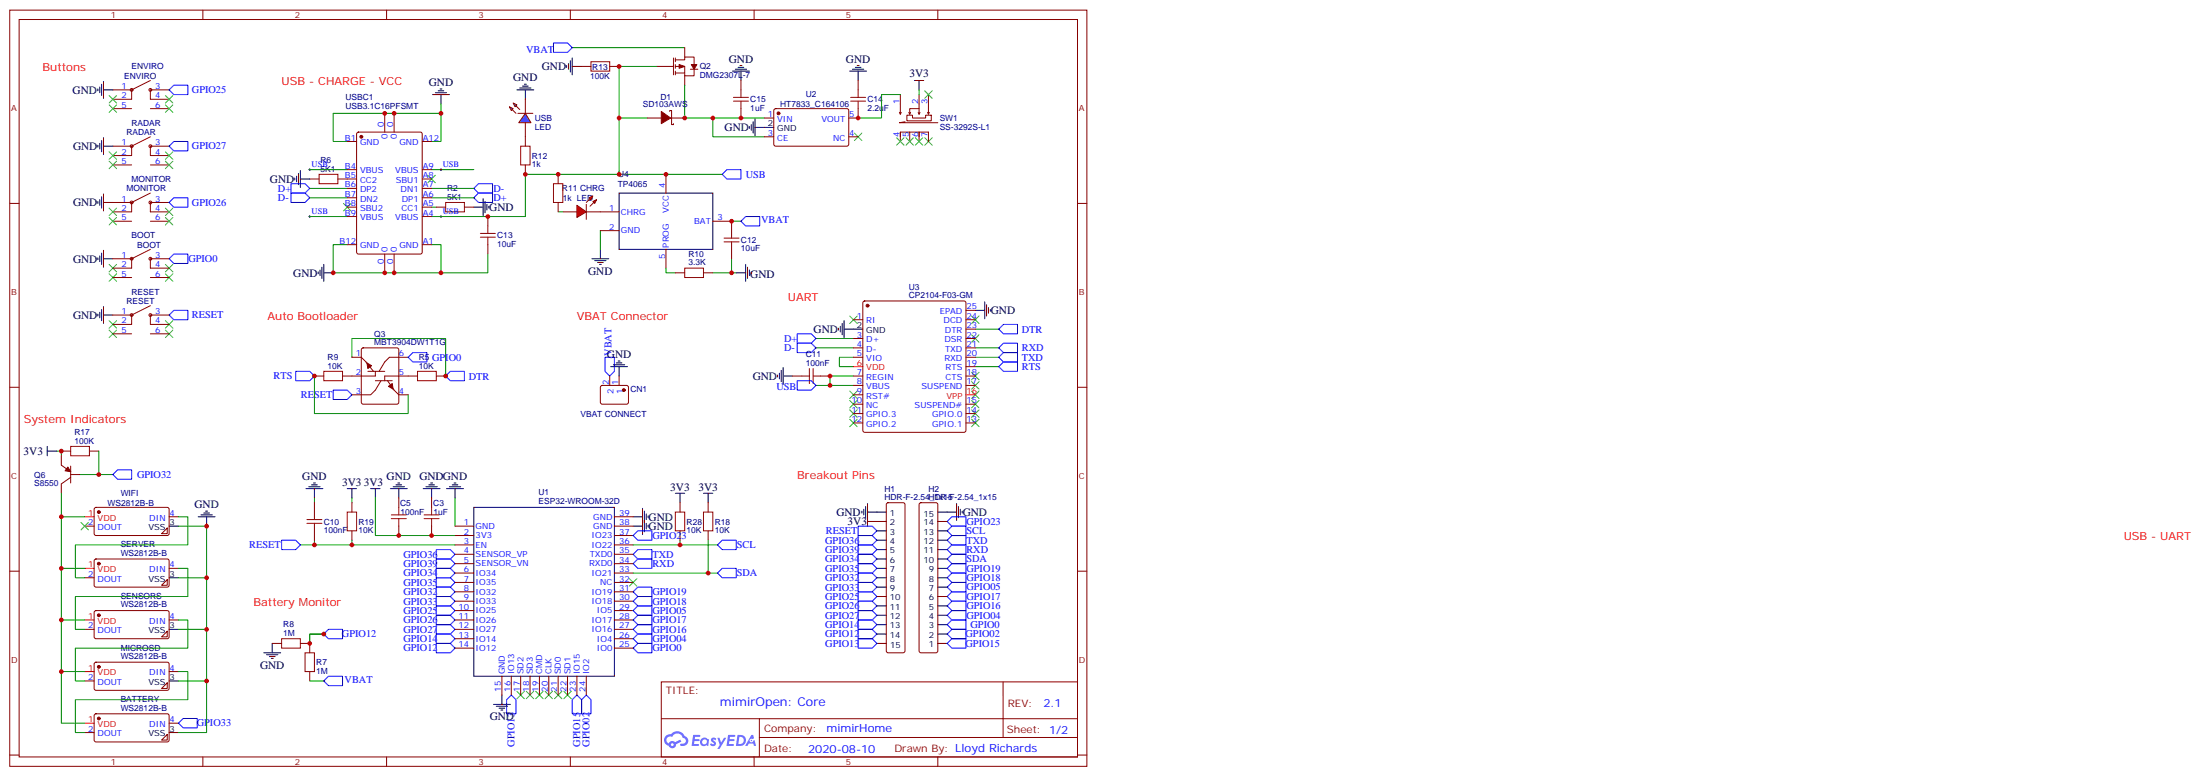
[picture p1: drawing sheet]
<svg xmlns="http://www.w3.org/2000/svg" width="828mm" height="292mm" viewBox="0 0 828 292" stroke-linecap="round" stroke-linejoin="round" font-family="sans-serif">
<g fill="none" stroke="#870000" stroke-width=".38">
<path d="M3.7 3.8h405.3v284.3h-405.3zM7.2 7.3h398.3v277.3h-398.3zM76.3 3.8v3.5M145.5 3.8v3.5M214.6 3.8v3.5M283.8 3.8v3.5M352.9 3.8v3.5M3.7 76.5h3.5M405.5 76.5h3.5M3.7 145.6h3.5M405.5 145.6h3.5M3.7 214.8h3.5"/>
<path d="M405.5 214.8h3.5M248.8 256.4h156.7v28.2h-156.7zM377.5 256.4v20.9M248.9 270.2h156.5M285.8 277.3h119.6M285.8 270.2v14.2M3.7 283.9h3.5M76.3 284.6v3.5M145.5 284.6v3.5M214.6 284.6v3.5M283.8 284.6v3.5M352.9 284.6v3.5"/>
<path d="M405.5 283.9h3.5"/>
</g>
<g fill="#5487ff">
<path d="M267.8 277.6a1.22 1.22 0 0 1 1.8 .2l-.4 .6a.47 .47 0 0 0-.4-.4 .47 .47 0 0 0-.5 .2l.2 .2a1.14 1.14 0 0 1 .8 1.8 1.14 1.14 0 0 1-2 0l-.2-.2 .5-.6 .7 .5a.29 .29 0 0 0 .4-.3 .29 .29 0 0 0-.3-.3l-.2-.1a.95 .95 0 0 1-.4-1.6z"/>
<path d="M260.8 276.3l2.7 .2-.1 .5-1.8 .1-.2 .8h1.6l.3 .4-.4 .4h-1.6l-.1 1.1h1.7v.6l-2.7 .1z"/>
<path d="M274 276.3l2.7 .2-.2 .5-1.8 .1-.1 .8h1.5l.3 .4-.3 .4h-1.6l-.2 1.1h1.7v.6l-2.6 .1z"/>
<path d="M282.7 276.3h.7l.4 1.3-.6 .3a.69 .69 0 0 0-1.1 .3 .69 .69 0 0 0 .5 .9 .69 .69 0 0 0 .9-.6l.4-.2 .6 2.2h-.8l-.2-.9h-1.7l-.5 .9h-.9z"/>
<path d="M270 277.4h.7l.7 1.8 1.1-1.8h.8l-2.5 4.2h-.9l1-1.5z"/>
<path d="M277.5 276.3l-.6 4.2h1.4a2.11 2.11 0 0 0 2.4-2.1 2.11 2.11 0 0 0-2.5-2.1zM278.2 277.1a1.43 1.43 0 0 1 1.7 1.6 1.43 1.43 0 0 1-2 1.1z"/>
<path d="M263.8 277.9a1.54 1.54 0 0 0 0 2.2 1.54 1.54 0 0 0 2.1 .1l.6 .3 .3-2.3-.6-.4a1.5 1.5 0 0 0-2.4 .1zM264.1 278.9a.95 .95 0 0 1 1.9 0 .95 .95 0 0 1-1.9 0z"/>
<path d="M250.6 276.7a2.18 2.18 0 0 0 1 3.7 1.44 1.44 0 0 0 1.7 .9 1.44 1.44 0 0 0 1.1-1.4l2-1.1-.4-.7-1.9 1a1.47 1.47 0 0 0-2.5 .4 1.39 1.39 0 0 1-.6-1.9 1.39 1.39 0 0 1 2-.5 2.12 2.12 0 0 1 2.1-1.3 2.12 2.12 0 0 1 1.9 1.7 1.14 1.14 0 0 1 1.1 1.4 1.14 1.14 0 0 1-1.6 .7 .43 .43 0 0 0-.6 .4 .43 .43 0 0 0 .4 .5 1.98 1.98 0 0 0 2.6-1.2 1.98 1.98 0 0 0-1.3-2.6 3.1 3.1 0 0 0-5.2-.6l-.9 .1zM252.4 280a.55 .55 0 0 1 1.1 0 .55 .55 0 0 1-1.1 0z"/>
<circle cx="282.8" cy="278.4" r=".26"/>
</g>
<g fill="none" stroke="#870000" stroke-width=".38">
<path d="M116.6 67.3h3.5M127.1 67.3h3.6M164.2 77.9h3.5M174.8 77.9h3.5M210 65.5v3.6M210 76.1v3.6M275.3 83.2v3.5M275.3 93.8v3.5M254.1 102.6h3.6M264.7 102.6h3.6M226.2 145.1l.4-.2 9.5 .1 .4 .6-.1 5.9-.6 .5-9.5-.1-.4-.6v-5.7zM229.4 141.4v3.5"/>
<path d="M233 141.4v3.5M298.2 141.4h3.6M308.8 141.4h3.5M31.9 197.8h3.5M35.7 191l.4-.2h27.1l.4 .7v9.4l-.7 .5-27.1-.1-.4-.6v-9.2zM62.9 198.5v2.2h-2.1zM63.6 194.3h3.6M31.9 217.2h3.5M35.7 210.4l.4-.2h27.1l.4 .7v9.4l-.7 .5-27.1-.1-.4-.6v-9.2zM63.6 213.7h3.6M31.9 236.6h3.5M35.7 229.8l.4-.2h27.1l.4 .7v9.4l-.7 .5-27.1-.1-.4-.6v-9.2z"/>
<path d="M60.8 239.5l2.1-2.2v2.2zM60.8 220.1l2.1-2.2v2.2zM63.6 233.1h3.6M31.9 256h3.5M35.7 249.2l.4-.2h27.1l.4 .7v9.4l-.7 .5-27.1-.1-.4-.6v-9.2zM62.9 256.8v2.1h-2.1zM63.6 252.5h3.6M102.4 241.9h3.6M113 241.9h3.6v3.6M116.6 252.5v3.5M31.9 275.4h3.5M35.7 268.6l.4-.2h27.1l.4 .7v9.4l-.7 .5-27.1-.1-.4-.6v-9.2z"/>
<path d="M62.9 276.2v2.1h-2.1zM63.6 271.9h3.6"/>
</g>
<g fill="none" stroke="#000" stroke-width=".38">
<path d="M162.8 35.6h6.3M163.8 34.9h4.3M164.9 34.1h2.1M165.6 33.4h.7M165.9 35.6v3.5M194.5 33.8h6.4M195.6 33.1h4.2M196.6 32.4h2.2M197.3 31.7h.7M197.7 33.8v3.5M275.7 26.7h6.3M276.7 26h4.3"/>
<path d="M277.8 25.3h2.1M278.5 24.6h.7M278.8 26.7v3.6M319.8 26.7h6.3M320.8 26h4.2M321.9 25.3h2.1M322.6 24.6h.7M322.9 26.7v3.6M282 47.6v.7M282.7 46.8v2.2M283.4 45.8v4.2M284.1 47.9h3.6"/>
<path d="M284.1 44.7v6.4M110.9 67v.7M111.6 66.3v2.1M112.3 65.2v4.2M113 67.3h3.6M113 64.1v6.4M178.3 77.9h3.5M181.8 74.7v6.4M182.5 75.8v4.2M183.2 76.8v2.2M183.9 77.5v.7M121.8 99.4v6.4"/>
<path d="M222.7 97.3h6.4M223.8 98h4.2M224.9 98.7h2.1M225.6 99.4h.7M225.9 93.8v3.5M280.6 99.4v6.4M119.7 102.2v.7M120.4 101.5v2.1M121.1 100.5v4.2M121.8 102.6h3.6M277.1 102.6h3.5M281.3 100.5v4.2"/>
<path d="M282 101.5v2.1M282.7 102.2v.7M367 116.7h3.6M370.6 113.5v6.4M371.3 114.6v4.2M372 115.6v2.2M372.7 116.3v.8M229.8 137.9h6.3M230.9 137.2h4.2M231.9 136.5h2.1M232.6 135.7h.7M233 137.9v3.5"/>
<path d="M294 139.3v4.2M294.7 138.2v6.4M315.5 123.4v.7M316.2 122.7v2.1M316.9 121.6v4.3M317.6 123.8h3.6M317.6 120.6v6.3M292.6 141v.7M293.3 140.3v2.2M294.7 141.4h3.5M63.6 197.8h3.6M74.6 194.3h6.3"/>
<path d="M75.6 193.6h4.3M76.7 192.9h2.1M77.4 192.2h.7M77.8 194.3v3.5M63.6 217.2h3.6M63.6 236.6h3.6M63.6 256h3.6M99.3 245.5h6.3M100.3 246.2h4.3M101.4 246.9h2.1M102.1 247.6h.7M102.4 241.9v3.6"/>
<path d="M63.6 275.4h3.6"/>
</g>
<path d="M31.9 194.3h3.5M31.9 213.7h3.5M31.9 233.1h3.5M31.9 252.5h3.5M31.9 271.9h3.5" fill="none" stroke="#f00" stroke-width=".38"/>
<g fill="#870000" stroke="#870000" stroke-width=".38">
<circle cx="37.2" cy="270.2" r=".53"/>
<circle cx="37.2" cy="231.4" r=".53"/>
<circle cx="37.2" cy="192.5" r=".53"/>
<circle cx="37.2" cy="250.8" r=".53"/>
<circle cx="37.2" cy="211.9" r=".53"/>
<circle cx="234.7" cy="146.7" r=".53"/>
</g>
<g fill="none" stroke="#00f" stroke-width=".38">
<path d="M109.5 72.6h5.3l1.8 1.8-1.8 1.7h-5.3zM109.5 69.1h5.3l1.8 1.7-1.8 1.8h-5.3zM178.3 74.4l1.8-1.8h5.2v3.5h-5.2zM178.3 70.8l1.8-1.7h5.2v3.5h-5.2zM271.8 65.5l1.7-1.7h5.3v3.5h-5.3zM278.8 83.2l1.8-1.8h5.3v3.5h-5.3zM227.7 134.3h3.5v5.3l-1.8 1.8-1.7-1.8zM300 125.5h5.3l1.8 1.8-1.8 1.7h-5.3zM300 129h5.3l1.8 1.8-1.8 1.8h-5.3zM375.8 137.9l1.8-1.8h5.3v3.5h-5.3zM375.8 123.8l1.8-1.8h5.3v3.5h-5.3zM300 143.2h5.3l1.8 1.7-1.8 1.8h-5.3z"/>
<path d="M121.8 238.4l1.8-1.8h5.3v3.6h-5.3zM121.8 256l1.8-1.7h5.3v3.5h-5.3zM67.2 271.9l1.7-1.7h5.3v3.5h-5.3z"/>
</g>
<g fill="none" stroke="#008700" stroke-width=".38">
<path d="M130.7 53.2h-5.3v-10.6h40.5v10.6h-3.5M268.3 44.4v7h19.4M162.4 77.9h1.8M210 79.7h1.8M210 65.5h61.8M130.7 92h-5.3v10.6h40.5v-10.6h-3.5M183.6 95.5v7.1h-17.7M225.9 86.7v7.1M275.3 83.2h3.5M275.3 97.3v5.3M250.6 100.8v1.8h3.5M268.3 102.6h8.8"/>
<path d="M307.1 130.8h14.1M307.1 127.3h14.1M321.2 134.3h-5.3v3.6h5.3M367 123.8h8.8M367 130.8h8.8M367 134.3h8.8M367 137.9h8.8M307.1 144.9h14.1M321.2 141.4h-8.9v3.5M31.9 194.3h-8.8v77.6h8.8M67.2 197.8h10.6v77.6h-10.6M67.2 194.3h3.5v10.6h-42.3v12.3h3.5"/>
<path d="M23.1 213.7h8.8M67.2 213.7h3.5v10.6h-42.3v12.3h3.5M67.2 217.2h10.6M23.1 233.1h8.8M67.2 233.1h3.5v10.6h-42.3v12.3h3.5M67.2 236.6h10.6M23.1 252.5h8.8M67.2 252.5h3.5v10.6h-42.3v12.3h3.5M67.2 256h10.6"/>
</g>
<g fill="none" stroke="#3c3" stroke-width=".38">
<path d="M321.5 50l2.8 2.8M324.3 50l-2.8 2.8M348 51.8l2.8 2.8M350.8 51.8l-2.8 2.8M129.3 76.5l2.8 2.8M132.1 76.5l-2.8 2.8M161 65.9l2.8 2.8M163.8 65.9l-2.8 2.8M319.8 118.8l2.8 2.8M322.6 118.8l-2.8 2.8M365.6 118.8l2.8 2.8M368.4 118.8l-2.8 2.8"/>
<path d="M365.6 125.9l2.8 2.8M365.6 140l2.8 2.8M368.4 125.9l-2.8 2.8M368.4 140l-2.8 2.8M319.8 154.1l2.8 2.8M319.8 157.6l2.8 2.8M319.8 147l2.8 2.9M319.8 150.6l2.8 2.8M322.6 154.1l-2.8 2.8M322.6 157.6l-2.8 2.8M322.6 147l-2.8 2.9M322.6 150.6l-2.8 2.8"/>
<path d="M365.6 157.6l2.8 2.8M365.6 154.1l2.8 2.8M365.6 143.5l2.8 2.8M365.6 150.6l2.8 2.8M365.6 147l2.8 2.9M368.4 157.6l-2.8 2.8M368.4 154.1l-2.8 2.8M368.4 143.5l-2.8 2.8M368.4 150.6l-2.8 2.8M368.4 147l-2.8 2.9M30.5 196.4l2.8 2.8M33.3 196.4l-2.8 2.8"/>
</g>
<g fill="none" stroke="#a10000" stroke-width=".38">
<path d="M120.1 65.5h7v3.6h-7zM167.7 76.1h7.1v3.6h-7.1zM208.3 69.1h3.5v7h-3.5zM272.5 90.9h5.6M272.5 89.5h5.6M275.3 86.7v2.8M275.3 90.9v2.9M257.7 100.8h7v3.6h-7zM304.6 138.6v5.6M306 138.6v5.6M301.8 141.4h2.8M306 141.4h2.8"/>
<path d="M106 240.2h7v3.5h-7zM114.8 245.5h3.5v7h-3.5z"/>
</g>
<path d="M197.7 42.6l2.1 3.5h-4.6z" fill="#09f" stroke="#870000" stroke-width=".38"/>
<path d="M194.9 42.6h5.6z" fill="#f00" stroke="#870000" stroke-width=".38"/>
<g fill="#870000" stroke="#870000" stroke-width=".38">
<path d="M192.8 41.2l1.4 1.4z"/>
<path d="M194.2 39.8l1.4 1.4z"/>
</g>
<g fill="#09f" stroke="#870000" stroke-width=".38">
<path d="M191.7 40.1l1.4 .8-.7 .7z"/>
<path d="M193.1 38.7l1.4 .7-.7 .7z"/>
</g>
<path d="M197.7 37.3v5.3M197.7 46.1v5.3" fill="none" stroke="#870000" stroke-width=".38"/>
<g fill="#f00" stroke="#870000" stroke-width=".38">
<path d="M217.1 77.2l3.5 2.5-3.5 2.1z"/>
<path d="M220.6 76.8v5.7z"/>
</g>
<g fill="#870000" stroke="#870000" stroke-width=".38">
<path d="M220.6 76.1l1.4-1.4z"/>
<path d="M222 77.5l1.4-1.4z"/>
</g>
<g fill="#f00" stroke="#870000" stroke-width=".38">
<path d="M221.7 74.4l1.4-.7-.7 1.4z"/>
<path d="M223.1 75.8l1.4-.7-.7 1.4z"/>
</g>
<g fill="none" stroke="#870000" stroke-width=".38">
<path d="M257.7 17.9v3.5M42.5 33.8h7v3.5h-7M63.6 33.8h-7v3.5h7M218.9 25h3.5M229.4 25h3.6M247.1 25h6.3M253.4 21.8v6.4M254.1 22.5h3.6v-1.1h3.5v2.9M254.1 25h3.6v3.5h3.5v-2.5M254.1 27.4h3.6M254.1 21.8v1.4M254.1 24.3v1.4"/>
<path d="M254.1 26.7v1.5M257.7 28.5v3.5M259.8 26h2.8M278.8 30.3v3.5M322.9 30.3v3.5M338.8 35.6v7M345.9 35.6v7M349.4 35.6v7M42.5 55h7v3.5h-7M42.5 40.9h7M56.6 40.9h7M63.6 55h-7v3.5h7"/>
<path d="M130.7 53.2h3.5M134.4 49.9l.5-.2h23.3l.6 .4 .1 44.7-.5 .7h-23.5l-.6-.4-.1-44.7zM144.8 42.6v7.1M148.3 42.6v7.1M158.9 53.2h3.5M197.7 51.4v3.6M243.6 44.4h5.2M252 41.9v-.3h.7v5.2h.7v-.3M252.4 44.4h5.3M278.8 40.9v3.5M287.7 44.4h3.5M287.7 51.4h3.5"/>
<path d="M291.4 41.1l.5-.2h27.1l.4 .7-.1 12.9-.6 .5-27.1-.1-.4-.6v-12.7zM319.4 51.4h3.5M322.9 40.9v3.5h-3.5M338.5 42.3l.3 .7 .4-.7M338.8 51.4v-1.7h7.1v3.5M338.8 49.7v3.5M340.6 45.8l-2.1 .3h14.4M341.3 43.3h2.1v1.1h4.9v-1.1h2.1v2.1h-9.1zM342 42.3l.3 .7 .4-.7M342.3 49.7v3.5M345.5 42.3l.4 .7 .3-.7M345.9 40.9h-3.6v1.7"/>
<path d="M345.9 51.4v-1.7h3.5v3.5M349 42.3l.4 .7 .3-.7M42.5 76.1h7v3.6h-7M42.5 62h7M56.6 62h7M63.6 76.1h-7v3.6h7M130.7 63.8h3.5M130.7 67.3h3.5M130.7 70.8h3.5M130.7 74.4h3.5M130.7 77.9h3.5M158.9 63.8h3.5"/>
<path d="M158.9 67.3h3.5M158.9 70.8h3.5M158.9 74.4h3.5M158.9 77.9h3.5M197.7 62v3.5M211.8 79.7h5.3M220.6 79.7h12.4M250.6 65.5v7.1M42.5 83.2h7M42.5 97.3h7v3.5h-7M56.6 83.2h7M63.6 97.3h-7v3.5h7"/>
<path d="M130.7 81.4h3.5M130.7 92h3.5M144.8 95.5v7.1M148.3 95.5v7.1M158.9 81.4h3.5M158.9 92h3.5M183.6 81.4v3.5M183.6 92v3.5M225.9 86.7h7.1M250.6 93.8v7M268.3 83.2h7M42.5 118.5h7v3.5h-7"/>
<path d="M42.5 104.4h7M56.6 104.4h7M63.6 118.5h-7v3.5h7M324.9 113.4l.5-.2h37.4l.5 .2 .2 .5v48l-.2 .5-.5 .2h-37.4l-.5-.3-.2-.4v-48zM363.5 116.7h3.5M42.5 125.5h7M56.6 125.5h7M132.4 134.3h3.6l4.5 5.3M136.2 131l.5-.2h12.7l.6 .4 .1 20.1-.5 .6-12.9 .1-.7-.5v-20zM138.4 139.6h6.4M141.3 139.6v1.8h-12.4M153.6 134.3h-7.1l-1.7 1.8-2.1 3.5"/>
<path d="M321.2 120.2h3.5M321.2 127.3h3.5M321.2 130.8h3.5M321.2 134.3h3.5M363.5 120.2h3.5M363.5 127.3h3.5M363.5 130.8h3.5M363.5 134.3h3.5M363.5 137.9h3.5M363.5 123.8h3.5M118.3 141.4h3.5M141.3 143.2h6.3"/>
<path d="M143.4 143.2l-2.1 3.5-1.8 1.7h-7.1M145.8 143.2l2.5 3.5 1.8 1.7h3.5M157.1 141.4h-12.3v1.8M164.2 141.4h3.5M321.2 141.4h3.5M321.2 144.9h3.5M321.2 148.4h3.5M321.2 152h3.5M321.2 155.5h3.5M321.2 159h3.5M363.5 141.4h3.5M363.5 144.9h3.5"/>
<path d="M363.5 152h3.5M363.5 155.5h3.5M363.5 159h3.5M23.1 171.4v3.5l3.5 2.5M23.1 169.6h3.5M26.6 179.5l-3.5 2.5v3.5M26.6 178.4h3.5M26.6 175.3v6.3M33.7 169.6h3.5M118.3 189v3.5M118.3 199.6v3.5M132.4 189v3.5"/>
<path d="M132.4 199.6v3.5M150.1 187.3v3.5M150.1 197.8v3.6M162.4 187.3v3.5M162.4 197.8v3.6M171.2 197.8h7.1M231.2 197.8h7.1M231.2 194.3h7.1M255.9 189v3.5M255.9 199.6v3.5M266.5 189v3.5M266.5 199.6v3.5"/>
<path d="M333.8 189.2l.4-.2h5.7l.5 .2 .2 .5v55.1l-.7 .7h-5.7l-.7-.7v-55.1zM346.1 189.2l.5-.2h5.6l.5 .2 .2 .5v55.1l-.7 .7h-5.6l-.7-.7v-55.1zM171.2 201.4h7.1M171.2 204.9h7.1M171.2 208.4h7.1M171.2 211.9h7.1M171.2 215.5h7.1M171.2 219h7.1M231.2 201.4h7.1M231.2 204.9h7.1M231.2 208.4h7.1M231.2 211.9h7.1"/>
<path d="M231.2 215.5h7.1M231.2 219h7.1M171.2 222.5h7.1M171.2 226.1h7.1M171.2 229.6h7.1M171.2 233.1h7.1M171.2 236.6h7.1M231.2 222.5h7.1M231.2 226.1h7.1M231.2 229.6h7.1M231.2 233.1h7.1M231.2 236.6h7.1"/>
<path d="M171.2 240.2h7.1M171.2 243.7h7.1M188.9 254.3v7M192.4 254.3v7M195.9 254.3v7M199.5 254.3v7M203 254.3v7M206.5 254.3v7M210 254.3v7M213.6 254.3v7M217.1 254.3v7M220.6 254.3v7"/>
<path d="M231.2 240.2h7.1M231.2 243.7h7.1"/>
</g>
<g fill="none" stroke="#a10000" stroke-width=".38">
<path d="M222.4 23.2h7v3.5h-7zM276 36.6h5.7M276 38h5.7M278.8 33.8v2.8M278.8 38v2.9M320.1 36.6h5.7M320.1 38h5.7M322.9 33.8v2.8M322.9 38v2.9M195.9 55h3.6v7h-3.6zM180.8 89.2h5.6M180.8 87.8h5.6"/>
<path d="M183.6 84.9v2.9M183.6 89.2v2.8M121.8 139.6h7.1v3.6h-7.1zM157.1 139.6h7.1v3.6h-7.1zM26.6 167.9h7.1v3.5h-7.1zM115.5 196.8h5.6M115.5 195.4h5.6M118.3 192.5v2.9M118.3 196.8v2.8M130.7 192.5h3.5v7.1h-3.5zM147.2 195h5.7M147.2 193.6h5.7"/>
<path d="M150.1 190.8v2.8M150.1 195v2.8M159.6 195h5.6M159.6 193.6h5.6M162.4 190.8v2.8M162.4 195v2.8M254.1 192.5h3.6v7.1h-3.6zM264.7 192.5h3.6v7.1h-3.6z"/>
</g>
<g fill="none" stroke="#008700" stroke-width=".38">
<path d="M215.3 17.9h42.4M165.9 39.1v3.5M247.1 25h-14.1v40.5M257.7 32v12.4h30M338.8 35.6h-7v8.8h-8.9M345.9 33.8v1.8M233 44.4h10.6M116.6 70.8h14.1M116.6 74.4h14.1M116.6 63.8h14.1M162.4 70.8h15.9M162.4 74.4h15.9"/>
<path d="M162.4 63.8h15.9M210 65.5h-12.3v15.9h-35.3M116.6 81.4h14.1M132.4 134.3v-7h35.3v14.1M118.3 141.4v14.1h35.3v-7.1M21.3 169.6h1.8v1.8M30.1 178.4h12.4M37.2 169.6v8.8M23.1 185.5v8.8M118.3 187.3v1.7M132.4 187.3v1.7M141.3 187.3v14.1h29.9"/>
<path d="M171.2 187.3v10.5M113 204.9h58.2M118.3 203.1v1.8M132.4 203.1v1.8M238.3 215.5h31.7M238.3 204.9h31.7M255.9 203.1v1.8M266.5 203.1v12.4M121.8 238.4h-5.2v3.5M116.6 256h5.2"/>
</g>
<g fill="none" stroke="#00f" stroke-width=".38">
<path d="M208.3 16.2h5.3l1.7 1.7-1.7 1.8h-5.3zM63.6 33.8l1.8-1.8h5.3v3.6h-5.3zM63.6 55l1.8-1.8h5.3v3.5h-5.3zM63.6 76.1l1.8-1.7h5.3v3.5h-5.3zM63.6 97.3l1.8-1.8h5.3v3.6h-5.3zM63.6 118.5l1.8-1.8h5.3v3.5h-5.3zM111.3 139.6h5.3l1.7 1.8-1.7 1.8h-5.3zM153.6 134.3l1.8-1.7h5.3v3.5h-5.3zM375.8 130.8l1.8-1.8h5.3v3.6h-5.3zM375.8 134.3l1.8-1.7h5.3v3.5h-5.3zM125.4 146.7h5.3l1.7 1.7-1.7 1.8h-5.3zM167.7 141.4l1.8-1.8h5.3v3.6h-5.3z"/>
<path d="M42.5 178.4l1.7-1.7h5.3v3.5h-5.3zM322.9 197.8h5.3l1.8 1.8-1.8 1.8h-5.3zM356.4 199.6l1.8-1.8h5.3v3.6h-5.3zM356.4 196.1l1.8-1.8h5.3v3.5h-5.3zM106 203.1h5.3l1.7 1.8-1.7 1.8h-5.3zM164.2 217.2h5.3l1.7 1.8-1.7 1.8h-5.3zM164.2 213.7h5.3l1.7 1.8-1.7 1.7h-5.3zM164.2 210.2h5.3l1.7 1.7-1.7 1.8h-5.3zM164.2 206.7h5.3l1.7 1.7-1.7 1.8h-5.3zM238.3 208.4l1.7-1.7h5.3v3.5h-5.3zM238.3 211.9l1.7-1.7h5.3v3.5h-5.3zM238.3 201.4l1.7-1.8h5.3v3.5h-5.3z"/>
<path d="M270 204.9l1.8-1.8h5.3v3.6h-5.3zM270 215.5l1.8-1.8h5.3v3.5h-5.3zM322.9 219h5.3l1.8 1.8-1.8 1.7h-5.3zM322.9 215.5h5.3l1.8 1.7-1.8 1.8h-5.3zM322.9 208.4h5.3l1.8 1.8-1.8 1.7h-5.3zM322.9 211.9h5.3l1.8 1.8-1.8 1.8h-5.3zM322.9 201.4h5.3l1.8 1.7-1.8 1.8h-5.3zM322.9 204.9h5.3l1.8 1.8-1.8 1.7h-5.3zM356.4 217.2l1.8-1.7h5.3v3.5h-5.3zM356.4 213.7l1.8-1.8h5.3v3.6h-5.3zM356.4 203.1l1.8-1.7h5.3v3.5h-5.3zM356.4 206.7l1.8-1.8h5.3v3.5h-5.3z"/>
<path d="M356.4 210.2l1.8-1.8h5.3v3.5h-5.3zM164.2 224.3h5.3l1.7 1.8-1.7 1.7h-5.3zM164.2 220.8h5.3l1.7 1.7-1.7 1.8h-5.3zM164.2 238.4h5.3l1.7 1.8-1.7 1.7h-5.3zM164.2 234.9h5.3l1.7 1.7-1.7 1.8h-5.3zM164.2 231.4h5.3l1.7 1.7-1.7 1.8h-5.3zM164.2 227.8h5.3l1.7 1.8-1.7 1.8h-5.3zM238.3 226.1l1.7-1.8h5.3v3.5h-5.3zM238.3 229.6l1.7-1.8h5.3v3.6h-5.3zM238.3 233.1l1.7-1.7h5.3v3.5h-5.3zM238.3 236.6l1.7-1.7h5.3v3.5h-5.3zM240 220.8h5.3v3.5h-5.3l-1.7-1.8z"/>
<path d="M322.9 236.6h5.3l1.8 1.8-1.8 1.8h-5.3zM322.9 233.1h5.3l1.8 1.8-1.8 1.7h-5.3zM322.9 229.6h5.3l1.8 1.8-1.8 1.7h-5.3zM322.9 226.1h5.3l1.8 1.7-1.8 1.8h-5.3zM322.9 222.5h5.3l1.8 1.8-1.8 1.8h-5.3zM356.4 238.4l1.8-1.8h5.3v3.6h-5.3zM356.4 227.8l1.8-1.7h5.3v3.5h-5.3zM356.4 224.3l1.8-1.8h5.3v3.6h-5.3zM356.4 234.9l1.8-1.8h5.3v3.5h-5.3zM356.4 231.4l1.8-1.8h5.3v3.5h-5.3zM356.4 220.8l1.8-1.8h5.3v3.5h-5.3zM164.2 241.9h5.3l1.7 1.8-1.7 1.8h-5.3z"/>
<path d="M238.3 243.7l1.7-1.8h5.3v3.6h-5.3zM238.3 240.2l1.7-1.8h5.3v3.5h-5.3zM322.9 240.2h5.3l1.8 1.7-1.8 1.8h-5.3zM356.4 241.9l1.8-1.7h5.3v3.5h-5.3zM190.6 263.1l1.8-1.8 1.8 1.8v5.3h-3.6zM217.1 261.3l1.8 1.8v5.3h-3.6v-5.3zM220.6 261.3l1.8 1.8v5.3h-3.5v-5.3z"/>
</g>
<g fill="none" stroke="#000" stroke-width=".38">
<path d="M36.8 33.4v.7M37.5 32.7v2.2M38.2 31.7v4.2M38.9 30.6v6.4M38.9 33.8h3.6M213.2 24.6v.7M213.9 23.9v2.1M214.6 22.9v4.2M215.3 25h3.6M215.3 21.8v6.4M344.1 30.3h3.5M345.9 30.3v3.5"/>
<path d="M36.8 54.6v.7M37.5 53.9v2.1M38.2 52.8v4.3M38.9 55h3.6M38.9 51.8v6.3M287.7 47.9h3.5M36.8 75.8v.7M37.5 75.1v2.1M38.2 74v4.2M38.9 73v6.3M38.9 76.1h3.6M116.2 63.8h.7"/>
<path d="M116.6 63.4v.7M165.6 63.8h.7M165.9 63.4v.7M233 72.6h35.3v21.2h-35.3zM36.8 96.9v.7M37.5 96.2v2.2M38.2 95.2v4.2M38.9 94.1v6.4M38.9 97.3h3.6M116.2 81.4h.7M116.6 81.1v.7M165.6 81.4h.7"/>
<path d="M165.9 81.1v.7M36.8 118.1v.7M37.5 117.4v2.1M38.2 116.3v4.3M38.9 115.3v6.3M38.9 118.5h3.6M321.2 123.8h3.5M17.8 169.6h3.5M17.8 167.9v3.5M115.1 183.7h6.4M116.2 183h4.2M117.3 182.3h2.1"/>
<path d="M118 181.6h.7M118.3 183.7v3.6M130.7 183.7h3.5M132.4 183.7v3.6M139.5 183.7h3.5M141.3 183.7v3.6M146.9 183.7h6.3M148 183h4.2M149 182.3h2.1M149.7 181.6h.7M150.1 183.7v3.6M159.2 183.7h6.4"/>
<path d="M160.3 183h4.2M161.4 182.3h2.1M162.1 181.6h.7M162.4 183.7v3.6M168.1 183.7h6.3M169.1 183h4.3M170.2 182.3h2.1M170.9 181.6h.7M171.2 183.7v3.6M178.3 190.8h52.9v63.5h-52.9zM238.3 197.8h3.5M238.3 194.3h3.5"/>
<path d="M241.8 191.1v9.9M242.5 192.2v7.8M243.2 193.3v2.1M243.2 196.8v2.1M243.9 194v.7M243.9 197.5v.7M254.1 185.5h3.6M255.9 185.5v3.5M264.7 185.5h3.6M266.5 185.5v3.5M324.3 192.2v.7M325 191.5v2.1"/>
<path d="M325.8 190.4v4.3M326.5 196.1h7M326.5 189.4v8.4M326.5 192.5h7M330 199.6h3.5M352.9 196.1h3.5M352.9 192.5h7.1M352.9 199.6h3.5M360 189.4v6.3M360.7 190.4v4.3M361.4 191.5v2.1M362.1 192.2v.7"/>
<path d="M330 217.2h3.5M330 213.7h3.5M330 210.2h3.5M330 206.7h3.5M330 203.1h3.5M352.9 217.2h3.5M352.9 213.7h3.5M352.9 210.2h3.5M352.9 206.7h3.5M352.9 203.1h3.5M330 238.4h3.5M330 234.9h3.5"/>
<path d="M330 231.4h3.5M330 227.8h3.5M330 224.3h3.5M330 220.8h3.5M352.9 238.4h3.5M352.9 234.9h3.5M352.9 231.4h3.5M352.9 227.8h3.5M352.9 224.3h3.5M352.9 220.8h3.5M330 241.9h3.5M352.9 241.9h3.5"/>
<path d="M185.7 264.9h6.4M186.8 265.6h4.2M187.8 266.3h2.1M188.5 267h.7M188.9 261.3v3.6"/>
</g>
<g fill="#870000" stroke="#870000" stroke-width=".38">
<path d="M248.8 41.9l3.6 2.5-3.6 2.1z"/>
<path d="M25.5 175.6l1.1 1.8-2.1-.4z"/>
<path d="M146.2 145.3l1.4-1.1 .4 2.1z"/>
<path d="M138.1 136.5l1.7 1-1.4 1.1z"/>
<path d="M255.6 24.3l2.1 .7-2.1 .7z"/>
<path d="M260.1 24.3h2.2l-1.1 1.7z"/>
<circle cx="292.9" cy="42.6" r=".53"/>
<circle cx="326.5" cy="114.9" r=".53"/>
<circle cx="136" cy="51.4" r=".53"/>
</g>
<path d="M321.2 137.9h3.5M363.5 148.4h3.5" fill="none" stroke="#f00" stroke-width=".38"/>
<g fill="none" stroke="#900" stroke-width=".38">
<path d="M56.6 30.3l-7.1 3.5M56.6 51.4l-7.1 3.6M56.6 72.6l-7.1 3.5M56.6 93.8l-7.1 3.5M56.6 114.9l-7.1 3.6"/>
<circle cx="49.5" cy="33.8" r=".53"/>
<circle cx="56.6" cy="33.8" r=".53"/>
<circle cx="49.5" cy="55" r=".53"/>
<circle cx="56.6" cy="55" r=".53"/>
<circle cx="49.5" cy="76.1" r=".53"/>
<circle cx="56.6" cy="76.1" r=".53"/>
<circle cx="49.5" cy="97.3" r=".53"/>
<circle cx="56.6" cy="97.3" r=".53"/>
<circle cx="49.5" cy="118.5" r=".53"/>
<circle cx="56.6" cy="118.5" r=".53"/>
</g>
<g fill="none" stroke="#3c3" stroke-width=".38">
<path d="M41.1 39.4l2.8 2.9M41.1 35.9l2.8 2.8M43.9 35.9l-2.8 2.8M43.9 39.4l-2.8 2.9M62.2 39.4l2.9 2.9M62.2 35.9l2.9 2.8M65.1 35.9l-2.9 2.8M65.1 39.4l-2.9 2.9M348 34.1l2.8 2.9M350.8 34.1l-2.8 2.9M41.1 57.1l2.8 2.8M43.9 57.1l-2.8 2.8"/>
<path d="M62.2 57.1l2.9 2.8M65.1 57.1l-2.9 2.8M337.4 51.8l2.8 2.8M340.2 51.8l-2.8 2.8M340.9 51.8l2.8 2.8M343.7 51.8l-2.8 2.8M344.5 51.8l2.8 2.8M347.3 51.8l-2.8 2.8M41.1 60.6l2.8 2.8M41.1 78.2l2.8 2.9M43.9 60.6l-2.8 2.8M43.9 78.2l-2.8 2.9"/>
<path d="M62.2 60.6l2.9 2.8M62.2 78.2l2.9 2.9M65.1 60.6l-2.9 2.8M65.1 78.2l-2.9 2.9M41.1 81.8l2.8 2.8M41.1 99.4l2.8 2.8M43.9 81.8l-2.8 2.8M43.9 99.4l-2.8 2.8M62.2 81.8l2.9 2.8M62.2 99.4l2.9 2.8M65.1 81.8l-2.9 2.8M65.1 99.4l-2.9 2.8"/>
<path d="M41.1 102.9l2.8 2.9M43.9 102.9l-2.8 2.9M62.2 102.9l2.9 2.9M65.1 102.9l-2.9 2.9M41.1 124.1l2.8 2.8M41.1 120.6l2.8 2.8M43.9 120.6l-2.8 2.8M43.9 124.1l-2.8 2.8M62.2 124.1l2.9 2.8M62.2 120.6l2.9 2.8M65.1 120.6l-2.9 2.8M65.1 124.1l-2.9 2.8"/>
<path d="M236.9 217.6l2.8 2.8M239.7 217.6l-2.8 2.8M194.5 259.9l2.8 2.8M197.3 259.9l-2.8 2.8M198 259.9l2.9 2.8M200.9 259.9l-2.9 2.8M201.6 259.9l2.8 2.8M204.4 259.9l-2.8 2.8M205.1 259.9l2.8 2.8M207.9 259.9l-2.8 2.8M208.6 259.9l2.9 2.8M211.5 259.9l-2.9 2.8"/>
<path d="M212.2 259.9l2.8 2.8M215 259.9l-2.8 2.8"/>
</g>
<g fill="#c00">
<circle cx="118.3" cy="141.4" r=".88"/>
<circle cx="23.1" cy="194.3" r=".88"/>
<circle cx="23.1" cy="233.1" r=".88"/>
<circle cx="77.8" cy="236.6" r=".88"/>
<circle cx="77.8" cy="256" r=".88"/>
<circle cx="77.8" cy="217.2" r=".88"/>
<circle cx="23.1" cy="252.5" r=".88"/>
<circle cx="23.1" cy="213.7" r=".88"/>
<circle cx="77.8" cy="197.8" r=".88"/>
<circle cx="312.3" cy="144.9" r=".88"/>
<circle cx="165.9" cy="102.6" r=".88"/>
<circle cx="257.7" cy="44.4" r=".88"/>
<circle cx="125.4" cy="102.6" r=".88"/>
<circle cx="278.8" cy="44.4" r=".88"/>
<circle cx="268.3" cy="44.4" r=".88"/>
<circle cx="312.3" cy="141.4" r=".88"/>
<circle cx="275.3" cy="83.2" r=".88"/>
<circle cx="275.3" cy="102.6" r=".88"/>
<circle cx="23.1" cy="169.6" r=".88"/>
<circle cx="37.2" cy="178.4" r=".88"/>
<circle cx="167.7" cy="141.4" r=".88"/>
<circle cx="118.3" cy="204.9" r=".88"/>
<circle cx="266.5" cy="215.5" r=".88"/>
<circle cx="255.9" cy="204.9" r=".88"/>
<circle cx="150.1" cy="201.4" r=".88"/>
<circle cx="162.4" cy="201.4" r=".88"/>
<circle cx="132.4" cy="204.9" r=".88"/>
<circle cx="116.6" cy="241.9" r=".88"/>
<circle cx="197.7" cy="65.5" r=".88"/>
<circle cx="233" cy="25" r=".88"/>
<circle cx="233" cy="44.4" r=".88"/>
<circle cx="210" cy="65.5" r=".88"/>
<circle cx="233" cy="65.5" r=".88"/>
<circle cx="250.6" cy="65.5" r=".88"/>
<circle cx="322.9" cy="44.4" r=".88"/>
<circle cx="165.9" cy="42.6" r=".88"/>
<circle cx="183.6" cy="81.4" r=".88"/>
<circle cx="144.8" cy="102.6" r=".88"/>
<circle cx="148.3" cy="102.6" r=".88"/>
<circle cx="148.3" cy="42.6" r=".88"/>
<circle cx="144.8" cy="42.6" r=".88"/>
<circle cx="121.8" cy="238.4" r=".88"/>
</g>
<text font-size="4.6" fill="#00f" x="270.9" y="265.4">mimirOpen: Core</text>
<g font-size="4.2">
<text x="274.2" y="23.5">GND</text>
<text x="318.3" y="23.5">GND</text>
<text x="203.9" y="26.4">GND</text>
<text x="342.2" y="29.1">3V3</text>
<text x="27.3" y="35.2">GND</text>
<text x="161.4" y="32.3">GND</text>
<text x="193.1" y="30.5">GND</text>
<text x="272.7" y="49.3">GND</text>
<text x="27.5" y="56.4">GND</text>
<text x="101.6" y="68.7">GND</text>
<text x="27.5" y="77.5">GND</text>
<text x="184.1" y="79.3">GND</text>
<text x="27.5" y="98.7">GND</text>
<text x="110.4" y="104">GND</text>
<text x="221.3" y="103.3">GND</text>
<text x="282.4" y="104.4">GND</text>
<text x="27.5" y="119.9">GND</text>
<text x="372.9" y="118.1">GND</text>
<text x="306.2" y="125.2">GND</text>
<text x="228.4" y="134.7">GND</text>
<text x="283.2" y="142.8">GND</text>
<text x="8.9" y="171">3V3</text>
<text x="113.7" y="180.6">GND</text>
<text x="128.8" y="182.7">3V3</text>
<text x="136.9" y="182.7">3V3</text>
<text x="145.5" y="180.5">GND</text>
<text x="157.8" y="180.5">GNDGND</text>
<text x="252.3" y="184.4">3V3</text>
<text x="262.8" y="184.4">3V3</text>
<text x="73.2" y="191.1">GND</text>
<text x="244.1" y="195.8">GND</text>
<text x="314.8" y="194">GND</text>
<text x="319" y="197.5">3V3</text>
<text x="362.3" y="194">GND</text>
<text x="244.1" y="199.3">GND</text>
<text x="97.9" y="251.5">GND</text>
<text x="184.3" y="270.9">GND</text>
</g>
<g font-size="4.2" fill="#f00">
<text x="16" y="26.7">Buttons</text>
<text x="106" y="32">USB - CHARGE - VCC</text>
<text x="296.5" y="113.2">UART</text>
<text x="100.7" y="120.2">Auto Bootloader</text>
<text x="217.1" y="120.2">VBAT Connector</text>
<text x="9" y="159">System Indicators</text>
<text x="300" y="180.2">Breakout Pins</text>
<text x="799.2" y="203.1">USB - UART</text>
<text x="95.4" y="227.8">Battery Monitor</text>
</g>
<g font-size="4.2" fill="#00f">
<text x="392.6" y="265.7">2.1</text>
<text x="311" y="275.2">mimirHome</text>
<text x="304.1" y="283">2020-08-10</text>
</g>
<g font-size="3.9" fill="#00f">
<text x="198" y="19.8">VBAT</text>
<text x="72.2" y="35">GPIO25</text>
<text x="72.2" y="56.2">GPIO27</text>
<text x="280.6" y="66.8">USB</text>
<text x="72.2" y="77.4">GPIO26</text>
<text x="104.6" y="75.7">D-</text>
<text x="104.6" y="72.1">D+</text>
<text x="185.7" y="75.7">D+</text>
<text x="185.7" y="72.1">D-</text>
<text x="286.4" y="83.9">VBAT</text>
<text x="70.9" y="98.5">GPIO0</text>
<text x="72.2" y="119.7">RESET</text>
<text x="384.5" y="125">DTR</text>
<text x="295.1" y="128.6">D+</text>
<text x="162.6" y="135.6">GPIO0</text>
<text x="230.2" y="133.8" transform="rotate(-90 230.2 133.8)">VBAT</text>
<text x="295.1" y="132.1">D-</text>
<text x="384.5" y="132.1">RXD</text>
<text x="384.5" y="135.6">TXD</text>
<text x="103" y="142.6">RTS</text>
<text x="176.4" y="142.7">DTR</text>
<text x="384.5" y="139.2">RTS</text>
<text x="113.2" y="149.8">RESET</text>
<text x="292.2" y="146.8">USB</text>
<text x="51.6" y="179.8">GPIO32</text>
<text x="363.7" y="197.3">GPIO23</text>
<text x="245.5" y="202.6">GPIO23</text>
<text x="310.8" y="200.9">RESET</text>
<text x="363.7" y="200.8">SCL</text>
<text x="93.8" y="206.1">RESET</text>
<text x="151.8" y="209.7">GPIO36</text>
<text x="245.5" y="209.7">TXD</text>
<text x="277.3" y="206.1">SCL</text>
<text x="310.5" y="204.4">GPIO36</text>
<text x="310.5" y="207.9">GPIO39</text>
<text x="363.7" y="207.9">RXD</text>
<text x="363.7" y="204.4">TXD</text>
<text x="151.8" y="213.2">GPIO39</text>
<text x="245.5" y="213.2">RXD</text>
<text x="310.5" y="211.5">GPIO34</text>
<text x="310.5" y="215">GPIO35</text>
<text x="363.7" y="215">GPIO19</text>
<text x="363.7" y="211.4">SDA</text>
<text x="151.8" y="220.3">GPIO35</text>
<text x="151.8" y="216.7">GPIO34</text>
<text x="277.3" y="216.7">SDA</text>
<text x="310.5" y="218.5">GPIO32</text>
<text x="363.7" y="218.5">GPIO18</text>
<text x="151.8" y="227.3">GPIO33</text>
<text x="151.8" y="223.8">GPIO32</text>
<text x="245.5" y="223.8">GPIO19</text>
<text x="245.5" y="227.3">GPIO18</text>
<text x="310.5" y="222">GPIO33</text>
<text x="310.5" y="225.6">GPIO25</text>
<text x="363.7" y="225.5">GPIO17</text>
<text x="363.7" y="222">GPIO05</text>
<text x="151.8" y="230.9">GPIO25</text>
<text x="245.5" y="230.8">GPIO05</text>
<text x="310.5" y="232.6">GPIO27</text>
<text x="310.5" y="229.1">GPIO26</text>
<text x="363.7" y="229.1">GPIO16</text>
<text x="363.7" y="232.6">GPIO04</text>
<text x="128.7" y="239.6">GPIO12</text>
<text x="151.8" y="237.9">GPIO27</text>
<text x="151.8" y="234.4">GPIO26</text>
<text x="245.5" y="234.4">GPIO17</text>
<text x="245.5" y="237.9">GPIO16</text>
<text x="310.5" y="239.7">GPIO12</text>
<text x="310.5" y="236.1">GPIO14</text>
<text x="363.3" y="239.6">GPIO02</text>
<text x="365.2" y="236.1">GPIO0</text>
<text x="151.8" y="245">GPIO12</text>
<text x="151.8" y="241.4">GPIO14</text>
<text x="245.5" y="244.9">GPIO0</text>
<text x="245.5" y="241.4">GPIO04</text>
<text x="310.6" y="243.2">GPIO13</text>
<text x="363.3" y="243.1">GPIO15</text>
<text x="129.7" y="256.8">VBAT</text>
<text x="74.1" y="273.2">GPIO33</text>
<text x="193.7" y="280.8" transform="rotate(-90 193.7 280.8)">GPIO13</text>
<text x="218.4" y="280.8" transform="rotate(-90 218.4 280.8)">GPIO15</text>
<text x="221.9" y="280.8" transform="rotate(-90 221.9 280.8)">GPIO02</text>
</g>
<g font-size="3.9" fill="#800">
<text x="250.6" y="261">TITLE:</text>
<text x="379.2" y="265.7">REV:</text>
<text x="287.5" y="275.2">Company:</text>
<text x="378.9" y="275.8">Sheet: 1/2</text>
<text x="287.5" y="282.9">Date:</text>
<text x="336.6" y="282.9">Drawn By: Lloyd Richards</text>
</g>
<g font-size="3.2" fill="#800">
<text x="41.8" y="6.8">1</text>
<text x="110.9" y="6.8">2</text>
<text x="180.1" y="6.8">3</text>
<text x="249.2" y="6.8">4</text>
<text x="318.3" y="6.8">5</text>
<text x="4.2" y="41.9">A</text>
<text x="406" y="41.9">A</text>
<text x="4.2" y="111.1">B</text>
<text x="406" y="111.1">B</text>
<text x="4.2" y="180.2">C</text>
<text x="406" y="180.2">C</text>
<text x="4.2" y="249.3">D</text>
<text x="406" y="249.3">D</text>
<text x="41.8" y="287.6">1</text>
<text x="110.9" y="287.6">2</text>
<text x="180.1" y="287.6">3</text>
<text x="249.2" y="287.6">4</text>
<text x="318.3" y="287.6">5</text>
</g>
<g font-size="3.2" fill="#000080">
<text x="46.7" y="29.7">ENVIRO</text>
<text x="49.5" y="26.1">ENVIRO</text>
<text x="222.1" y="29.7">100K</text>
<text x="222.9" y="26.2">R13</text>
<text x="263.3" y="29.3">DMG2307L-7</text>
<text x="263.3" y="26.1">Q2</text>
<text x="130" y="40.9">USB3.1C16PFSMT</text>
<text x="130" y="37.7">USBC1</text>
<text x="241.9" y="40.3">SD103AWS</text>
<text x="248.5" y="37.4">D1</text>
<text x="282.4" y="41.6">1uF</text>
<text x="282.4" y="38.4">C15</text>
<text x="293.6" y="40.2">HT7833_C164106</text>
<text x="303.2" y="36.6">U2</text>
<text x="326.5" y="41.7">2.2uF</text>
<text x="326.5" y="38.5">C14</text>
<text x="49.5" y="47.3">RADAR</text>
<text x="201.2" y="45.5">USB</text>
<text x="353.6" y="45.5">SW1</text>
<text x="47.6" y="50.7">RADAR</text>
<text x="201.2" y="48.7">LED</text>
<text x="353.6" y="48.7">SS-3292S-L1</text>
<text x="200.2" y="59.6">R12</text>
<text x="120.6" y="64.5">5K1</text>
<text x="120.6" y="61.3">R6</text>
<text x="200.2" y="62.9">1k</text>
<text x="47.6" y="71.9">MONITOR</text>
<text x="49.5" y="68.4">MONITOR</text>
<text x="168.2" y="71.9">R2</text>
<text x="211.5" y="72">R11 CHRG</text>
<text x="232.5" y="70.3">TP4065</text>
<text x="232.6" y="66.7">U4</text>
<text x="168.2" y="75.1">5K1</text>
<text x="211.8" y="75.5">1k LED</text>
<text x="49.5" y="89.6">BOOT</text>
<text x="187.1" y="89.6">C13</text>
<text x="51.6" y="93.3">BOOT</text>
<text x="187.1" y="92.7">10uF</text>
<text x="278.8" y="94.5">10uF</text>
<text x="278.8" y="91.4">C12</text>
<text x="259.1" y="99.8">3.3K</text>
<text x="259.1" y="96.6">R10</text>
<text x="49.5" y="110.8">RESET</text>
<text x="342" y="112">CP2104-F03-GM</text>
<text x="342" y="108.9">U3</text>
<text x="47.6" y="114.2">RESET</text>
<text x="140.8" y="129.8">MBT3904DW1T1G</text>
<text x="140.8" y="126.6">Q3</text>
<text x="123.3" y="135.4">R9</text>
<text x="157.6" y="135.5">R5</text>
<text x="303.2" y="137.5">100nF</text>
<text x="303.2" y="134.3">C11</text>
<text x="123.3" y="138.6">10K</text>
<text x="157.6" y="138.6">10K</text>
<text x="237.2" y="147.5">CN1</text>
<text x="218.4" y="156.7">VBAT CONNECT</text>
<text x="28" y="166.8">100K</text>
<text x="28" y="163.6">R17</text>
<text x="12.8" y="179.6">Q6</text>
<text x="12.8" y="182.8">S8550</text>
<text x="332.8" y="185">H1</text>
<text x="349.4" y="185">H2</text>
<text x="40.5" y="190.2">WS2812B-B</text>
<text x="45.4" y="186.4">WIFI</text>
<text x="150.6" y="190.1">C5</text>
<text x="163" y="190.1">C3</text>
<text x="202.6" y="189.4">ESP32-WROOM-32D</text>
<text x="202.6" y="186">U1</text>
<text x="332.8" y="188">HDR-F-2.54_1x15</text>
<text x="349.4" y="188">HDR-F-2.54_1x15</text>
<text x="121.8" y="197.2">C10</text>
<text x="134.9" y="197.3">R19</text>
<text x="150.7" y="193.7">100nF</text>
<text x="163.1" y="193.7">1uF</text>
<text x="258.4" y="197.3">R28</text>
<text x="269" y="197.3">R18</text>
<text x="121.8" y="200.3">100nF</text>
<text x="134.9" y="200.3">10K</text>
<text x="258.4" y="200.3">10K</text>
<text x="269" y="200.3">10K</text>
<text x="45.4" y="209">WS2812B-B</text>
<text x="45.4" y="205.8">SERVER</text>
<text x="45.4" y="225.2">SENSORS</text>
<text x="45.4" y="228.4">WS2812B-B</text>
<text x="106.6" y="239.1">1M</text>
<text x="106.6" y="235.9">R8</text>
<text x="45.4" y="244.6">MICROSD</text>
<text x="45.4" y="247.8">WS2812B-B</text>
<text x="119" y="250.1">R7</text>
<text x="119" y="253.3">1M</text>
<text x="45.4" y="267.2">WS2812B-B</text>
<text x="45.4" y="264">BATTERY</text>
</g>
<g font-size="3.2" fill="#00f">
<text x="45.8" y="33.4">1</text>
<text x="58.3" y="33.4">3</text>
<text x="45.8" y="37">2</text>
<text x="45.8" y="40.5">5</text>
<text x="58.3" y="37">4</text>
<text x="58.3" y="40.5">6</text>
<text x="338.5" y="39.1" transform="rotate(-90 338.5 39.1)">1</text>
<text x="345.5" y="39.1" transform="rotate(-90 345.5 39.1)">2</text>
<text x="349" y="39.1" transform="rotate(-90 349 39.1)">3</text>
<text x="144.4" y="47.9" transform="rotate(-90 144.4 47.9)">0</text>
<text x="148" y="47.9" transform="rotate(-90 148 47.9)">0</text>
<text x="289" y="44">1</text>
<text x="292.5" y="45.8">VIN</text>
<text x="309.2" y="45.8">VOUT</text>
<text x="319.6" y="44">5</text>
<text x="129.8" y="52.8">B1</text>
<text x="145.8" y="52.4" transform="rotate(-90 145.8 52.4)">0</text>
<text x="149.4" y="52.4" transform="rotate(-90 149.4 52.4)">0</text>
<text x="159.1" y="52.8">A12</text>
<text x="289" y="51.1">3</text>
<text x="292.5" y="52.8">CE</text>
<text x="313.5" y="52.8">NC</text>
<text x="319.6" y="51.1">4</text>
<text x="338.5" y="51.7" transform="rotate(-90 338.5 51.7)">4</text>
<text x="342" y="51.7" transform="rotate(-90 342 51.7)">5</text>
<text x="345.5" y="51.7" transform="rotate(-90 345.5 51.7)">6</text>
<text x="349" y="51.7" transform="rotate(-90 349 51.7)">7</text>
<text x="45.8" y="58.1">2</text>
<text x="45.8" y="54.6">1</text>
<text x="58.3" y="54.6">3</text>
<text x="58.3" y="58.1">4</text>
<text x="135.5" y="54.6">GND</text>
<text x="150.3" y="54.6">GND</text>
<text x="45.8" y="61.7">5</text>
<text x="58.3" y="61.7">6</text>
<text x="117.3" y="62.9">USB</text>
<text x="129.8" y="63.4">B4</text>
<text x="135.5" y="65.2">VBUS</text>
<text x="148.8" y="65.2">VBUS</text>
<text x="159.1" y="63.4">A9</text>
<text x="166.7" y="62.9">USB</text>
<text x="129.8" y="67">B5</text>
<text x="129.8" y="70.5">B6</text>
<text x="135.5" y="68.7">CC2</text>
<text x="148.9" y="68.7">SBU1</text>
<text x="159.1" y="70.5">A7</text>
<text x="159.1" y="67">A8</text>
<text x="250.3" y="70.8" transform="rotate(-90 250.3 70.8)">4</text>
<text x="45.8" y="75.8">1</text>
<text x="58.3" y="75.8">3</text>
<text x="129.8" y="74">B7</text>
<text x="129.8" y="77.5">B8</text>
<text x="135.5" y="72.2">DP2</text>
<text x="135.5" y="75.8">DN2</text>
<text x="150.7" y="72.2">DN1</text>
<text x="151.2" y="75.8">DP1</text>
<text x="159.1" y="77.5">A5</text>
<text x="159.1" y="74">A6</text>
<text x="45.8" y="79.3">2</text>
<text x="45.8" y="82.8">5</text>
<text x="58.3" y="79.3">4</text>
<text x="58.3" y="82.8">6</text>
<text x="117.3" y="80.5">USB</text>
<text x="129.8" y="81.1">B9</text>
<text x="135.5" y="79.3">SBU2</text>
<text x="135.5" y="82.8">VBUS</text>
<text x="148.8" y="82.8">VBUS</text>
<text x="151.1" y="79.3">CC1</text>
<text x="159.1" y="81.1">A4</text>
<text x="166.7" y="80.5">USB</text>
<text x="229.2" y="79.3">1</text>
<text x="233.7" y="80.7">CHRG</text>
<text x="251.7" y="79.9" transform="rotate(-90 251.7 79.9)">VCC</text>
<text x="270" y="82.8">3</text>
<text x="229.2" y="86.4">2</text>
<text x="233.7" y="87.8">GND</text>
<text x="261.2" y="84.2">BAT</text>
<text x="127.8" y="91.7">B12</text>
<text x="135.5" y="93.4">GND</text>
<text x="145.8" y="94.8" transform="rotate(-90 145.8 94.8)">0</text>
<text x="149.4" y="94.8" transform="rotate(-90 149.4 94.8)">0</text>
<text x="150.3" y="93.4">GND</text>
<text x="159.1" y="91.7">A1</text>
<text x="251.7" y="93.1" transform="rotate(-90 251.7 93.1)">PROG</text>
<text x="45.8" y="100.5">2</text>
<text x="45.8" y="96.9">1</text>
<text x="58.3" y="96.9">3</text>
<text x="58.3" y="100.5">4</text>
<text x="144.4" y="99.3" transform="rotate(-90 144.4 99.3)">0</text>
<text x="148" y="99.3" transform="rotate(-90 148 99.3)">0</text>
<text x="250.3" y="97.5" transform="rotate(-90 250.3 97.5)">5</text>
<text x="45.8" y="104">5</text>
<text x="58.3" y="104">6</text>
<text x="45.8" y="118.1">1</text>
<text x="58.3" y="118.1">3</text>
<text x="322.5" y="119.9">1</text>
<text x="353.7" y="118.1">EPAD</text>
<text x="363.7" y="119.9">24</text>
<text x="363.7" y="116.3">25</text>
<text x="45.8" y="121.6">2</text>
<text x="45.8" y="125.2">5</text>
<text x="58.3" y="121.6">4</text>
<text x="58.3" y="125.2">6</text>
<text x="326" y="121.6">RI</text>
<text x="355.1" y="121.6">DCD</text>
<text x="355.6" y="125.2">DTR</text>
<text x="363.7" y="123.4">23</text>
<text x="322.5" y="126.9">3</text>
<text x="322.5" y="130.5">4</text>
<text x="326" y="128.7">D+</text>
<text x="355.4" y="128.7">DSR</text>
<text x="363.7" y="130.5">21</text>
<text x="363.7" y="126.9">22</text>
<text x="133.9" y="134">1</text>
<text x="150.1" y="134">6</text>
<text x="322.5" y="134">5</text>
<text x="326" y="132.2">D-</text>
<text x="326" y="135.7">VIO</text>
<text x="355.4" y="135.7">RXD</text>
<text x="355.6" y="132.2">TXD</text>
<text x="363.7" y="137.5">19</text>
<text x="363.7" y="134">20</text>
<text x="133.9" y="141">2</text>
<text x="150.1" y="141">5</text>
<text x="322.5" y="141">7</text>
<text x="326" y="142.8">REGIN</text>
<text x="355.9" y="142.8">CTS</text>
<text x="355.9" y="139.3">RTS</text>
<text x="363.7" y="141">18</text>
<text x="133.9" y="148.1">3</text>
<text x="150.1" y="148.1">4</text>
<text x="229.1" y="144.7" transform="rotate(-90 229.1 144.7)">2</text>
<text x="230.9" y="148.2" transform="rotate(-90 230.9 148.2)">2</text>
<text x="232.6" y="144.7" transform="rotate(-90 232.6 144.7)">1</text>
<text x="234.4" y="148.2" transform="rotate(-90 234.4 148.2)">1</text>
<text x="322.5" y="144.6">8</text>
<text x="322.5" y="148.1">9</text>
<text x="326" y="146.3">VBUS</text>
<text x="326" y="149.9">RST#</text>
<text x="346.8" y="146.3">SUSPEND</text>
<text x="363.7" y="144.6">17</text>
<text x="320.5" y="151.6">10</text>
<text x="320.5" y="155.2">11</text>
<text x="326" y="153.4">NC</text>
<text x="344.2" y="153.4">SUSPEND#</text>
<text x="363.7" y="155.2">14</text>
<text x="363.7" y="151.6">15</text>
<text x="320.5" y="158.7">12</text>
<text x="326" y="156.9">GPIO.3</text>
<text x="326" y="160.4">GPIO.2</text>
<text x="350.8" y="160.4">GPIO.1</text>
<text x="350.8" y="156.9">GPIO.0</text>
<text x="363.7" y="158.7">13</text>
<text x="33.2" y="197.5">2</text>
<text x="56.2" y="195.7">DIN</text>
<text x="63.8" y="194">4</text>
<text x="174.5" y="197.5">1</text>
<text x="223.2" y="195.4">GND</text>
<text x="233" y="197.5">38</text>
<text x="233" y="194">39</text>
<text x="36.7" y="199.2">DOUT</text>
<text x="174.5" y="201">2</text>
<text x="179" y="198.9">GND</text>
<text x="179" y="202.4">3V3</text>
<text x="222.6" y="202.4">IO23</text>
<text x="223.2" y="198.9">GND</text>
<text x="233" y="201">37</text>
<text x="174.5" y="204.5">3</text>
<text x="174.5" y="208.1">4</text>
<text x="179" y="206">EN</text>
<text x="179" y="209.5">SENSOR_VP</text>
<text x="221.9" y="209.5">TXD0</text>
<text x="222.6" y="206">IO22</text>
<text x="233" y="208.1">35</text>
<text x="233" y="204.5">36</text>
<text x="56.2" y="215.1">DIN</text>
<text x="63.8" y="213.4">4</text>
<text x="174.5" y="211.6">5</text>
<text x="174.5" y="215.1">6</text>
<text x="179" y="213">SENSOR_VN</text>
<text x="221.7" y="213">RXD0</text>
<text x="233" y="215.1">33</text>
<text x="233" y="211.6">34</text>
<text x="33.2" y="216.9">2</text>
<text x="36.7" y="218.7">DOUT</text>
<text x="174.5" y="218.7">7</text>
<text x="179" y="216.5">IO34</text>
<text x="179" y="220.1">IO35</text>
<text x="222.6" y="216.5">IO21</text>
<text x="225.9" y="220.1">NC</text>
<text x="233" y="218.7">32</text>
<text x="174.5" y="222.2">8</text>
<text x="174.5" y="225.7">9</text>
<text x="179" y="223.6">IO32</text>
<text x="179" y="227.1">IO33</text>
<text x="222.6" y="227.1">IO18</text>
<text x="222.6" y="223.6">IO19</text>
<text x="233" y="225.7">30</text>
<text x="233" y="222.2">31</text>
<text x="63.8" y="232.8">4</text>
<text x="172.5" y="229.2">10</text>
<text x="172.5" y="232.8">11</text>
<text x="179" y="230.6">IO25</text>
<text x="224.7" y="230.6">IO5</text>
<text x="233" y="232.8">28</text>
<text x="233" y="229.2">29</text>
<text x="33.2" y="236.3">2</text>
<text x="36.7" y="238.1">DOUT</text>
<text x="56.2" y="234.5">DIN</text>
<text x="172.5" y="236.3">12</text>
<text x="172.5" y="239.8">13</text>
<text x="179" y="234.2">IO26</text>
<text x="179" y="237.7">IO27</text>
<text x="222.6" y="237.7">IO16</text>
<text x="222.6" y="234.2">IO17</text>
<text x="233" y="239.8">26</text>
<text x="233" y="236.3">27</text>
<text x="172.5" y="243.3">14</text>
<text x="179" y="241.2">IO14</text>
<text x="179" y="244.8">IO12</text>
<text x="224.7" y="244.8">IO0</text>
<text x="224.7" y="241.2">IO4</text>
<text x="233" y="243.3">25</text>
<text x="33.2" y="255.7">2</text>
<text x="36.7" y="257.5">DOUT</text>
<text x="56.2" y="253.9">DIN</text>
<text x="63.8" y="252.2">4</text>
<text x="189.9" y="253.6" transform="rotate(-90 189.9 253.6)">GND</text>
<text x="193.5" y="253.6" transform="rotate(-90 193.5 253.6)">IO13</text>
<text x="197" y="253.6" transform="rotate(-90 197 253.6)">SD2</text>
<text x="200.5" y="253.6" transform="rotate(-90 200.5 253.6)">SD3</text>
<text x="204" y="253.6" transform="rotate(-90 204 253.6)">CMD</text>
<text x="207.6" y="253.6" transform="rotate(-90 207.6 253.6)">CLK</text>
<text x="211.1" y="253.6" transform="rotate(-90 211.1 253.6)">SD0</text>
<text x="214.6" y="253.6" transform="rotate(-90 214.6 253.6)">SD1</text>
<text x="218.2" y="253.6" transform="rotate(-90 218.2 253.6)">IO15</text>
<text x="221.7" y="253.6" transform="rotate(-90 221.7 253.6)">IO2</text>
<text x="188.5" y="260.1" transform="rotate(-90 188.5 260.1)">15</text>
<text x="192.1" y="260.1" transform="rotate(-90 192.1 260.1)">16</text>
<text x="195.6" y="260.1" transform="rotate(-90 195.6 260.1)">17</text>
<text x="199.1" y="260.1" transform="rotate(-90 199.1 260.1)">18</text>
<text x="202.6" y="260.1" transform="rotate(-90 202.6 260.1)">19</text>
<text x="206.2" y="260.1" transform="rotate(-90 206.2 260.1)">20</text>
<text x="209.7" y="260.1" transform="rotate(-90 209.7 260.1)">21</text>
<text x="213.2" y="260.1" transform="rotate(-90 213.2 260.1)">22</text>
<text x="216.7" y="260.1" transform="rotate(-90 216.7 260.1)">23</text>
<text x="220.3" y="260.1" transform="rotate(-90 220.3 260.1)">24</text>
<text x="33.2" y="275.1">2</text>
<text x="56.2" y="273.3">DIN</text>
<text x="63.8" y="271.6">4</text>
<text x="36.7" y="276.9">DOUT</text>
</g>
<g font-size="3.2">
<text x="289" y="47.6">2</text>
<text x="292.5" y="49.3">GND</text>
<text x="322.5" y="123.4">2</text>
<text x="326" y="125.2">GND</text>
<text x="63.8" y="197.5">3</text>
<text x="334.8" y="194">1</text>
<text x="334.8" y="197.5">2</text>
<text x="347.5" y="194.3">15</text>
<text x="347.6" y="197.5">14</text>
<text x="55.8" y="199.2">VSS</text>
<text x="334.8" y="201">3</text>
<text x="347.6" y="201">13</text>
<text x="334.8" y="204.5">4</text>
<text x="334.8" y="208.1">5</text>
<text x="347.6" y="208.1">11</text>
<text x="347.6" y="204.5">12</text>
<text x="334.8" y="211.6">6</text>
<text x="334.8" y="215.1">7</text>
<text x="347.6" y="211.6">10</text>
<text x="349.6" y="215.1">9</text>
<text x="55.8" y="218.7">VSS</text>
<text x="63.8" y="216.9">3</text>
<text x="334.8" y="218.7">8</text>
<text x="349.6" y="218.7">8</text>
<text x="334.8" y="222.2">9</text>
<text x="334.8" y="225.7">10</text>
<text x="349.6" y="225.7">6</text>
<text x="349.6" y="222.2">7</text>
<text x="334.8" y="229.2">11</text>
<text x="334.8" y="232.8">12</text>
<text x="349.6" y="232.8">4</text>
<text x="349.6" y="229.2">5</text>
<text x="55.8" y="238.1">VSS</text>
<text x="63.8" y="236.3">3</text>
<text x="334.8" y="236.3">13</text>
<text x="334.8" y="239.8">14</text>
<text x="349.6" y="239.8">2</text>
<text x="349.6" y="236.3">3</text>
<text x="334.9" y="243.7">15</text>
<text x="349.6" y="243.3">1</text>
<text x="55.8" y="257.5">VSS</text>
<text x="63.8" y="255.7">3</text>
<text x="63.8" y="275.1">3</text>
<text x="55.8" y="276.9">VSS</text>
</g>
<g font-size="3.2" fill="#f00">
<text x="322.5" y="137.5">6</text>
<text x="326" y="139.3">VDD</text>
<text x="356.2" y="149.9">VPP</text>
<text x="363.7" y="148.1">16</text>
<text x="33.2" y="194">1</text>
<text x="36.7" y="195.7">VDD</text>
<text x="33.2" y="213.4">1</text>
<text x="36.7" y="215.1">VDD</text>
<text x="33.2" y="232.8">1</text>
<text x="36.7" y="234.5">VDD</text>
<text x="33.2" y="252.2">1</text>
<text x="36.7" y="253.9">VDD</text>
<text x="33.2" y="271.6">1</text>
<text x="36.7" y="273.3">VDD</text>
</g>
</svg>
